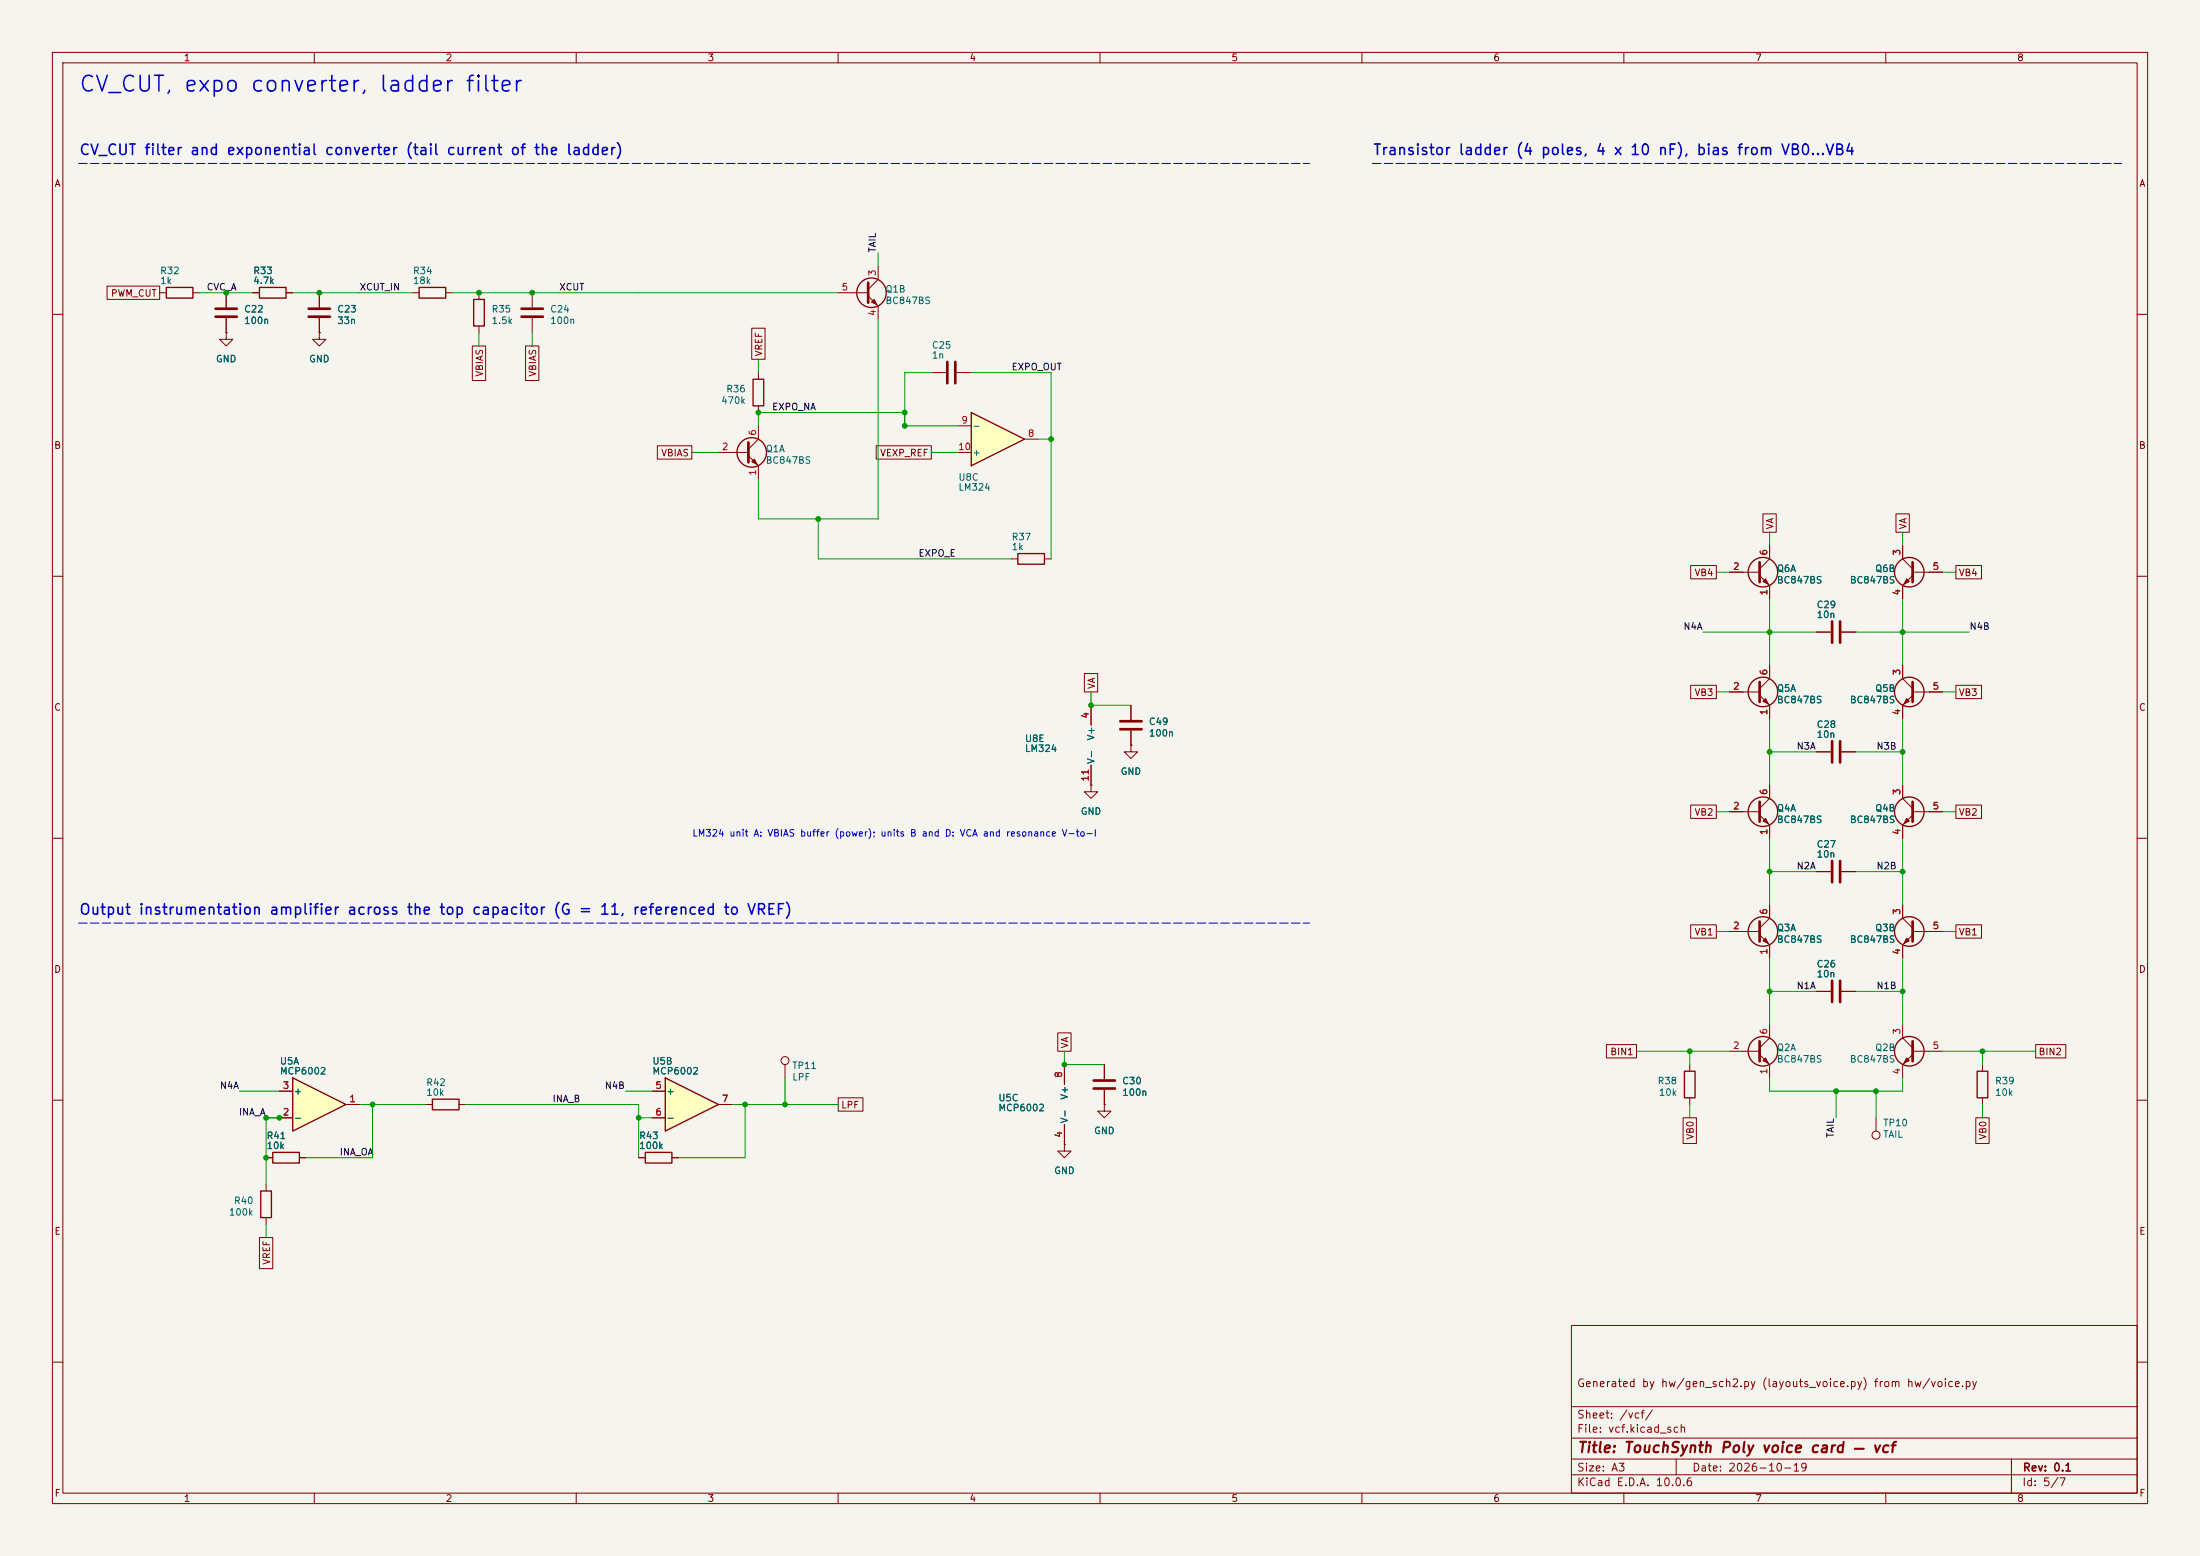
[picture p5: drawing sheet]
<svg xmlns="http://www.w3.org/2000/svg" width="420mm" height="297mm" viewBox="0 0 420 297" stroke-linecap="round" stroke-linejoin="round" font-family="sans-serif">
<path d="M0 0h420v297h-420z" fill="#f5f4ef" stroke="#f5f4ef" stroke-width=".19"/>
<g fill="none" stroke="#840000" stroke-width=".19">
<path d="M10 10h400v277h-400zM12 12h396v273h-396zM60 10v2M110 10v2M160 10v2M210 10v2M260 10v2M310 10v2M360 10v2M43.2 55.9v2.8M160 55.9h5.7M165.7 56.5l1.9 1.9v2.6"/>
<path d="M167.6 50.8v2.5l-1.9 1.9M10 60h2M43.2 63.5v1.3h1.2l-1.2 1.2-1.3-1.2h1.3M43.2 63.5h.1M43.2 60.7v2.8M61 63.5v1.3h1.2l-1.2 1.2-1.3-1.2h1.3M61 63.5h.1M177.8 71.1h2.8M182.6 71.1h2.8M408 60h2M10 110h2M193 106.7h1.3"/>
<path d="M199.4 106.7h1.3M330.2 109.2h5.7M335.9 109.9l1.9 1.9v2.5M337.8 104.1v2.6l-1.9 1.9M363.2 104.1v2.6l1.9 1.9M365.1 109.9l-1.9 1.9v2.5M365.1 109.2h5.7M408 110h2M208.3 134.6v3.8M330.2 132.1h5.7M335.9 132.7l1.9 1.9v2.6M337.8 127v2.5l-1.9 1.9"/>
<path d="M346.7 120.7h2.8M351.5 120.7h2.8M363.2 127v2.5l1.9 1.9M365.1 132.1h5.7M365.1 132.7l-1.9 1.9v2.6M10 160h2M208.3 149.9v1.2h1.2l-1.2 1.3-1.3-1.3h1.3M208.3 149.9h.1M208.3 146.1v3.8M215.9 142.2v1.3h1.3l-1.3 1.3-1.3-1.3h1.3M215.9 142.2h.1M408 160h2"/>
<path d="M330.2 177.8h5.7M335.9 178.4l1.9 1.9v2.6M337.8 172.7v2.6l-1.9 1.9M337.8 195.6v2.5l-1.9 1.9M346.7 189.2h2.8M351.5 189.2h2.8M10 210h2M149.9 203.2v2.5M330.2 200.7h5.7M335.9 201.3l1.9 1.9v2.5M378.5 203.2v1.3M378.5 209.6v1.2"/>
<path d="M408 210h2M50.8 221h1.3M50.8 226.1v1.2M50.8 232.4v1.3M57.1 221h1.3M121.9 221h1.3M128.3 221h1.2M300 253h108v32h-108zM10 260h2M300 278.5h108M300 274.5h108M300 268.5h108"/>
<path d="M320 278.5v3M384 278.5v6.5M408 260h2M60 285v2M110 285v2M160 285v2M210 285v2M260 285v2M300 281.5h108M310 285v2M360 285v2"/>
<circle cx="149.9" cy="202.4" r=".76"/>
</g>
<g fill="none" stroke="#840000" stroke-width=".51">
<path d="M41.1 58.9h4.1M165.7 54v3.8M41.1 60.5h4.1M180.8 69.1v4.1M182.4 69.1v4.1M335.9 107.3v3.8M349.8 118.6v4.1M351.3 118.6v4.1M365.1 107.3v3.8M335.9 130.2v3.8M365.1 130.2v3.8M335.9 175.9v3.8"/>
<path d="M335.9 198.8v3.8M349.8 187.2v4.1M351.3 187.2v4.1"/>
</g>
<g fill="none" stroke="#840000" stroke-width=".25">
<path d="M194.3 105.7h5.1v2h-5.1zM52.1 220h5v2h-5zM123.2 220h5.1v2h-5.1zM377.4 204.5h2.1v5.1h-2.1zM49.8 227.3h2v5.1h-2z"/>
<circle cx="166.4" cy="55.9" r="2.82"/>
<circle cx="336.5" cy="109.2" r="2.82"/>
<circle cx="364.5" cy="109.2" r="2.82"/>
<circle cx="336.5" cy="132.1" r="2.82"/>
<circle cx="364.5" cy="132.1" r="2.82"/>
<circle cx="336.5" cy="177.8" r="2.82"/>
<circle cx="336.5" cy="200.7" r="2.82"/>
</g>
<g fill="#840000" stroke="#840000" stroke-width=".19">
<path d="M336.5 179.6l.6-.5 .5 1z"/>
<path d="M166.4 57.7l.5-.5 .5 1z"/>
<path d="M336.5 202.4l.6-.5 .5 1z"/>
<path d="M336.5 133.9l.6-.5 .5 1z"/>
<path d="M364 133.4l.5 .5-1 .5z"/>
<path d="M364 110.5l.5 .5-1 .5z"/>
<path d="M336.5 111l.6-.5 .5 1z"/>
</g>
<path d="M55.9 205.7l10.1 5.1-10.1 5.1z" fill="#ffffc2"/>
<path d="M31.7 54.9h5.1v2h-5.1zM49.5 54.9h5.1v2h-5.1zM80 54.9h5.1v2h-5.1zM90.4 57.2h2.1v5h-2.1zM55.9 205.7l10.1 5.1-10.1 5.1zM82.5 209.8h5.1v2h-5.1z" fill="none" stroke="#840000" stroke-width=".25"/>
<g fill="none" stroke="#840000" stroke-width=".19">
<path d="M30.5 55.9h1.2M36.8 55.9h1.3M48.3 55.9h1.2M54.6 55.9h1.3M61 55.9v2.8M78.7 55.9h1.3M85.1 55.9h1.3M91.4 55.9v1.3M101.6 55.9v2.8M61 60.7v2.8M91.4 62.2v1.3M101.6 60.7v2.8"/>
<path d="M53.3 213.4h2.6M53.3 208.3h2.6M66 210.8h2.6M81.3 210.8h1.2M87.6 210.8h1.3M358.1 213.4v2.5"/>
<circle cx="358.1" cy="216.7" r=".76"/>
</g>
<path d="M58.9 58.9h4.1M99.6 58.9h4M58.9 60.5h4.1M99.6 60.5h4" fill="none" stroke="#840000" stroke-width=".51"/>
<path d="M127 205.7l10.2 5.1-10.2 5.1z" fill="#ffffc2"/>
<g fill="none" stroke="#840000" stroke-width=".25">
<path d="M143.8 72.4h2v5.1h-2zM127 205.7l10.2 5.1-10.2 5.1z"/>
<circle cx="143.5" cy="86.4" r="2.82"/>
<circle cx="336.5" cy="154.9" r="2.82"/>
<circle cx="364.5" cy="154.9" r="2.82"/>
<circle cx="364.5" cy="200.7" r="2.82"/>
</g>
<g fill="none" stroke="#840000" stroke-width=".19">
<path d="M144.8 71.1v1.3M144.8 77.5v1.2M137.2 86.4h5.7M142.9 87l1.9 1.9v2.5M144.8 81.3v2.5l-1.9 1.9M330.2 154.9h5.7M335.9 155.6l1.9 1.9v2.5M337.8 149.9v2.5l-1.9 1.9M346.7 143.5h2.8M351.5 143.5h2.8M363.2 149.9v2.5l1.9 1.9M365.1 155.6l-1.9 1.9v2.5"/>
<path d="M365.1 154.9h5.7M363.2 195.6v2.5l1.9 1.9M124.5 208.3h2.5M124.5 213.4h2.5M137.2 210.8h2.5M365.1 200.7h5.7M365.1 201.3l-1.9 1.9v2.5"/>
</g>
<path d="M142.9 84.5v3.8M335.9 153v3.8M349.8 141.5v4M351.3 141.5v4M365.1 153v3.8M365.1 198.8v3.8" fill="none" stroke="#840000" stroke-width=".51"/>
<g fill="#840000" stroke="#840000" stroke-width=".19">
<path d="M364 201.9l.5 .5-1 .5z"/>
<path d="M364 156.2l.5 .5-1 .5z"/>
<path d="M336.5 156.7l.6-.5 .5 1z"/>
<path d="M144 87.6l.5 1-1-.5z"/>
</g>
<path d="M185.4 78.7l10.2 5.1-10.2 5.1z" fill="#ffffc2"/>
<g fill="none" stroke="#840000" stroke-width=".25">
<path d="M185.4 78.7l10.2 5.1-10.2 5.1zM321.6 204.5h2v5.1h-2z"/>
<circle cx="364.5" cy="177.8" r="2.82"/>
</g>
<g fill="none" stroke="#840000" stroke-width=".19">
<path d="M20.4 54.6h10.1v2.6h-10.1zM43.2 55.9v2.8M48.3 55.9h1.2M54.6 55.9h1.3M61 55.9v2.8M43.2 63.5h.1M43.2 60.7v2.8M61 63.5h.1M61 60.7v2.8M90.2 66h2.5v6.6h-2.5zM100.3 66h2.6v6.6h-2.6zM143.5 62.6h2.6v6h-2.6z"/>
<path d="M125.5 85.1h6.6v2.5h-6.6zM167.3 85.1h10.5v2.5h-10.5zM182.9 81.3h2.5M182.9 86.4h2.5M195.6 83.8h2.5M336.5 98.1h2.6v3.5h-2.6zM361.9 98.1h2.6v3.5h-2.6zM322.8 107.9h4.9v2.6h-4.9zM330.2 109.2h2.5M337.8 104.1v2.6M337.8 111.8v2.5M363.2 104.1v2.6"/>
<path d="M363.2 111.8v2.5M368.3 109.2h2.5M373.4 107.9h4.9v2.6h-4.9zM207 128.6h2.6v3.5h-2.6zM208.3 134.6v3.8M215.9 134.6v2.8M215.9 139.4v2.8M322.8 130.8h4.9v2.6h-4.9zM330.2 132.1h2.5M337.8 127v2.5M337.8 134.6v2.6M346.7 120.7h2.8"/>
<path d="M351.5 120.7h2.8M363.2 127v2.5M363.2 134.6v2.6M368.3 132.1h2.5M373.4 130.8h4.9v2.6h-4.9zM208.3 149.9h.1M208.3 146.1v3.8M215.9 142.2h.1M322.8 153.7h4.9v2.5h-4.9zM330.2 154.9h2.5M337.8 149.9v2.5M337.8 157.5v2.5"/>
<path d="M346.7 143.5h2.8M351.5 143.5h2.8M363.2 149.9v2.5M363.2 157.5v2.5M368.3 154.9h2.5M373.4 153.7h4.9v2.5h-4.9zM322.8 176.5h4.9v2.6h-4.9zM330.2 177.8h2.5M337.8 172.7v2.6M346.7 166.4h2.8M351.5 166.4h2.8M363.2 172.7v2.6l1.9 1.9"/>
<path d="M365.1 177.8h5.7M365.1 178.4l-1.9 1.9v2.6M373.4 176.5h4.9v2.6h-4.9zM201.9 197.1h2.6v3.6h-2.6zM306.7 199.4h5.7v2.5h-5.7zM337.8 180.3v2.6M346.7 189.2h2.8M351.5 189.2h2.8M388.6 199.4h5.8v2.5h-5.8zM53.3 213.4h2.6M53.3 208.3h2.6M66 210.8h2.6"/>
<path d="M124.5 213.4h2.5M124.5 208.3h2.5M137.2 210.8h2.5M160 209.5h4.7v2.6h-4.7zM203.2 218.4v1.3h1.3l-1.3 1.3-1.3-1.3h1.3M203.2 218.4h.1M203.2 203.2v3.8M203.2 214.6v3.8M210.8 210.8v1.3h1.3l-1.3 1.3-1.3-1.3h1.3M210.8 210.8h.1M210.8 203.2v2.8M210.8 208v2.8"/>
<path d="M321.3 213.4h2.6v4.9h-2.6zM322.6 203.2v1.3M322.6 209.6v1.2M377.2 213.4h2.5v4.9h-2.5zM49.5 236.2h2.6v6h-2.6zM50.8 221h1.3M57.1 221h1.3M121.9 221h1.3M128.3 221h1.2"/>
</g>
<path d="M213.9 137.7h4M213.9 139.2h4M349.8 164.3v4.1M351.3 164.3v4.1M365.1 175.9v3.8M208.8 206.2h4.1M208.8 207.8h4.1" fill="none" stroke="#840000" stroke-width=".51"/>
<path d="M364 179.1l.5 .5-1 .5z" fill="#840000" stroke="#840000" stroke-width=".19"/>
<path d="M15 31.2h235M262 31.2h143M15 176.2h235" fill="none" stroke="#0000c2" stroke-width=".19" stroke-dasharray="1.6 .6"/>
<g fill="none" stroke="#009600" stroke-width=".19">
<path d="M38.1 55.9h10.2M55.9 55.9h22.8M86.4 55.9h73.6M167.6 48.3v2.5M91.4 63.5v2.5M101.6 63.5v2.5M144.8 68.6v2.5M167.6 61v38.1h-22.8v-7.7M172.7 78.7h-27.9v2.6M177.8 71.1h-5.1v10.2h10.2M185.4 71.1h15.3v35.6M132.1 86.4h5.1"/>
<path d="M156.2 99.1v7.6h36.8M177.8 86.4h5.1M198.1 83.8h2.6M327.7 109.2h2.5M337.8 101.6v2.5M337.8 114.3v12.7M363.2 101.6v2.5M363.2 114.3v12.7M370.8 109.2h2.6M208.3 132.1v2.5h7.6M325.1 120.7h21.6M327.7 132.1h2.5"/>
<path d="M337.8 137.2v12.7M354.3 120.7h21.6M363.2 137.2v12.7M370.8 132.1h2.6M327.7 154.9h2.5M337.8 143.5h8.9M354.3 143.5h8.9M370.8 154.9h2.6M327.7 177.8h2.5M337.8 160v12.7M337.8 166.4h8.9M354.3 166.4h8.9"/>
<path d="M363.2 160v12.7M370.8 177.8h2.6M337.8 189.2h8.9M337.8 182.9v12.7M354.3 189.2h8.9M363.2 182.9v12.7M45.7 208.3h7.6M53.3 213.4h-2.5v12.7M68.6 210.8h12.7M71.1 210.8v10.2h-12.7M88.9 210.8h33v10.2M119.4 208.3h5.1"/>
<path d="M121.9 213.4h2.6M139.7 210.8h20.3M142.2 210.8v10.2h-12.7M149.9 205.7v5.1M203.2 200.7v2.5h7.6M312.4 200.7h17.8M322.6 200.7v2.5M322.6 210.8v2.6M337.8 205.7v2.6h25.4v-2.6M350.5 208.3v5.1M358.1 208.3v5.1M370.8 200.7h17.8"/>
<path d="M378.5 200.7v2.5M378.5 210.8v2.6M50.8 233.7v2.5"/>
</g>
<g fill="#009600" stroke="#009600" stroke-width=".19">
<circle cx="43.2" cy="55.9" r=".46"/>
<circle cx="61" cy="55.9" r=".46"/>
<circle cx="50.8" cy="213.4" r=".46"/>
<circle cx="101.6" cy="55.9" r=".46"/>
<circle cx="200.7" cy="83.8" r=".46"/>
<circle cx="208.3" cy="134.6" r=".46"/>
<circle cx="203.2" cy="203.2" r=".46"/>
<circle cx="337.8" cy="189.2" r=".46"/>
<circle cx="358.1" cy="208.3" r=".46"/>
<circle cx="378.5" cy="200.7" r=".46"/>
<circle cx="363.2" cy="189.2" r=".46"/>
<circle cx="322.6" cy="200.7" r=".46"/>
<circle cx="350.5" cy="208.3" r=".46"/>
<circle cx="144.8" cy="78.7" r=".46"/>
<circle cx="172.7" cy="78.7" r=".46"/>
<circle cx="172.7" cy="81.3" r=".46"/>
<circle cx="91.4" cy="55.9" r=".46"/>
<circle cx="156.2" cy="99.1" r=".46"/>
<circle cx="363.2" cy="120.7" r=".46"/>
<circle cx="337.8" cy="120.7" r=".46"/>
<circle cx="53.3" cy="213.4" r=".46"/>
<circle cx="50.8" cy="221" r=".46"/>
<circle cx="142.2" cy="210.8" r=".46"/>
<circle cx="121.9" cy="213.4" r=".46"/>
<circle cx="149.9" cy="210.8" r=".46"/>
<circle cx="71.1" cy="210.8" r=".46"/>
<circle cx="363.2" cy="166.4" r=".46"/>
<circle cx="363.2" cy="143.5" r=".46"/>
<circle cx="337.8" cy="143.5" r=".46"/>
<circle cx="337.8" cy="166.4" r=".46"/>
</g>
<text font-size="3" fill="#0000c2" x="14.9" y="18.3">CV_CUT, expo converter, ladder filter</text>
<g font-size="2" fill="#0000c2">
<text x="15" y="30.1">CV_CUT filter and exponential converter (tail current of the ladder)</text>
<text x="262" y="30.1">Transistor ladder (4 poles, 4 x 10 nF), bias from VB0...VB4</text>
<text x="15" y="175.1">Output instrumentation amplifier across the top capacitor (G = 11, referenced to VREF)</text>
</g>
<text font-size="2" fill="#840000" x="301" y="277.8">Title: TouchSynth Poly voice card — vcf</text>
<g font-size="1.5" fill="#840000">
<text x="300.9" y="265.1">Generated by hw/gen_sch2.py (layouts_voice.py) from hw/voice.py</text>
<text x="300.9" y="273.8">File: vcf.kicad_sch</text>
<text x="300.9" y="271.1">Sheet: /vcf/</text>
<text x="300.9" y="281.2">Size: A3</text>
<text x="322.9" y="281.2">Date: 2026-10-19</text>
<text x="386" y="281.2">Rev: 0.1</text>
<text x="300.9" y="284">KiCad E.D.A. 10.0.6</text>
<text x="385.9" y="284">Id: 5/7</text>
</g>
<g font-size="1.3" fill="#840000">
<text x="35" y="12">1</text>
<text x="85" y="12">2</text>
<text x="135" y="12">3</text>
<text x="185" y="12">4</text>
<text x="235" y="12">5</text>
<text x="285" y="12">6</text>
<text x="335" y="12">7</text>
<text x="385" y="12">8</text>
<text x="10.3" y="36">A</text>
<text x="408.3" y="36">A</text>
<text x="21.1" y="56.9">PWM_CUT</text>
<text x="145.8" y="68.1" transform="rotate(-90 145.8 68.1)">VREF</text>
<text x="92.5" y="72" transform="rotate(-90 92.5 72)">VBIAS</text>
<text x="102.7" y="72" transform="rotate(-90 102.7 72)">VBIAS</text>
<text x="10.2" y="86">B</text>
<text x="126.1" y="87.4">VBIAS</text>
<text x="167.9" y="87.4">VEXP_REF</text>
<text x="408.2" y="86">B</text>
<text x="338.9" y="101.2" transform="rotate(-90 338.9 101.2)">VA</text>
<text x="364.3" y="101.2" transform="rotate(-90 364.3 101.2)">VA</text>
<text x="323.4" y="110.3">VB4</text>
<text x="373.8" y="110.3">VB4</text>
<text x="209.3" y="131.6" transform="rotate(-90 209.3 131.6)">VA</text>
<text x="10.2" y="136">C</text>
<text x="323.4" y="133.1">VB3</text>
<text x="373.8" y="133.1">VB3</text>
<text x="408.2" y="136">C</text>
<text x="323.4" y="156">VB2</text>
<text x="373.8" y="156">VB2</text>
<text x="323.4" y="178.9">VB1</text>
<text x="373.8" y="178.9">VB1</text>
<text x="10.2" y="186">D</text>
<text x="408.2" y="186">D</text>
<text x="204.3" y="200.2" transform="rotate(-90 204.3 200.2)">VA</text>
<text x="307.3" y="201.7">BIN1</text>
<text x="389.1" y="201.7">BIN2</text>
<text x="160.5" y="211.9">LPF</text>
<text x="323.6" y="217.6" transform="rotate(-90 323.6 217.6)">VB0</text>
<text x="379.5" y="217.6" transform="rotate(-90 379.5 217.6)">VB0</text>
<text x="10.3" y="236">E</text>
<text x="408.3" y="236">E</text>
<text x="51.9" y="241.5" transform="rotate(-90 51.9 241.5)">VREF</text>
<text x="10.3" y="286">F</text>
<text x="35" y="287">1</text>
<text x="85" y="287">2</text>
<text x="135" y="287">3</text>
<text x="185" y="287">4</text>
<text x="235" y="287">5</text>
<text x="285" y="287">6</text>
<text x="335" y="287">7</text>
<text x="385" y="287">8</text>
<text x="408.3" y="286">F</text>
</g>
<g font-size="1.3" fill="#006464">
<text x="30.5" y="52.6">R32</text>
<text x="48.2" y="52.6">R33</text>
<text x="78.7" y="52.6">R34</text>
<text x="30.5" y="54.5">1k</text>
<text x="46.5" y="60">C22</text>
<text x="48.2" y="54.5">4.7k</text>
<text x="64.3" y="60">C23</text>
<text x="78.7" y="54.5">18k</text>
<text x="93.7" y="60">R35</text>
<text x="104.9" y="60">C24</text>
<text x="168.9" y="56.1">Q1B</text>
<text x="168.9" y="58.3">BC847BS</text>
<text x="46.5" y="62.2">100n</text>
<text x="64.3" y="62.2">33n</text>
<text x="93.7" y="62.2">1.5k</text>
<text x="104.9" y="62.2">100n</text>
<text x="41.1" y="69.5">GND</text>
<text x="58.9" y="69.5">GND</text>
<text x="177.8" y="66.9">C25</text>
<text x="177.8" y="68.8">1n</text>
<text x="137.6" y="77.4">470k</text>
<text x="138.5" y="75.2">R36</text>
<text x="185.5" y="82.2">-</text>
<text x="146.1" y="86.6">Q1A</text>
<text x="146.1" y="88.8">BC847BS</text>
<text x="185.5" y="87.3">+</text>
<text x="182.9" y="92.1">U8C</text>
<text x="182.9" y="94">LM324</text>
<text x="193" y="103.4">R37</text>
<text x="193" y="105.3">1k</text>
<text x="339.1" y="109.5">Q6A</text>
<text x="339.1" y="111.7">BC847BS</text>
<text x="353" y="111.7">BC847BS</text>
<text x="357.9" y="109.5">Q6B</text>
<text x="346.7" y="116.4">C29</text>
<text x="346.7" y="118.3">10n</text>
<text x="339.1" y="132.3">Q5A</text>
<text x="339.1" y="134.5">BC847BS</text>
<text x="353" y="134.5">BC847BS</text>
<text x="357.9" y="132.3">Q5B</text>
<text x="195.6" y="141.9">U8E</text>
<text x="195.6" y="143.8">LM324</text>
<text x="209.2" y="141.4" transform="rotate(-90 209.2 141.4)">V+</text>
<text x="219.2" y="138.7">C49</text>
<text x="219.2" y="140.9">100n</text>
<text x="346.7" y="139.2">C28</text>
<text x="346.7" y="141.1">10n</text>
<text x="209.2" y="145.9" transform="rotate(-90 209.2 145.9)">V-</text>
<text x="213.8" y="148.2">GND</text>
<text x="206.2" y="155.8">GND</text>
<text x="339.1" y="155.2">Q4A</text>
<text x="357.9" y="155.2">Q4B</text>
<text x="339.1" y="157.4">BC847BS</text>
<text x="353" y="157.4">BC847BS</text>
<text x="346.7" y="162.1">C27</text>
<text x="346.7" y="164">10n</text>
<text x="339.1" y="178.1">Q3A</text>
<text x="357.9" y="178.1">Q3B</text>
<text x="339.1" y="180.3">BC847BS</text>
<text x="346.7" y="185">C26</text>
<text x="353" y="180.3">BC847BS</text>
<text x="346.7" y="186.9">10n</text>
<text x="53.3" y="203.5">U5A</text>
<text x="124.4" y="203.5">U5B</text>
<text x="339.1" y="200.9">Q2A</text>
<text x="339.1" y="203.1">BC847BS</text>
<text x="353" y="203.1">BC847BS</text>
<text x="357.9" y="200.9">Q2B</text>
<text x="53.3" y="205.4">MCP6002</text>
<text x="56" y="209.2">+</text>
<text x="81.3" y="207.6">R42</text>
<text x="81.3" y="209.5">10k</text>
<text x="124.4" y="205.4">MCP6002</text>
<text x="127.1" y="209.2">+</text>
<text x="151.1" y="204.4">TP11</text>
<text x="151.1" y="206.6">LPF</text>
<text x="214.1" y="207.3">C30</text>
<text x="214.1" y="209.5">100n</text>
<text x="316.3" y="207.3">R38</text>
<text x="316.6" y="209.5">10k</text>
<text x="380.8" y="207.3">R39</text>
<text x="380.8" y="209.5">10k</text>
<text x="56" y="214.3">-</text>
<text x="127.1" y="214.3">-</text>
<text x="190.5" y="210.5">U5C</text>
<text x="190.5" y="212.4">MCP6002</text>
<text x="204.2" y="214.5" transform="rotate(-90 204.2 214.5)">V-</text>
<text x="204.2" y="210" transform="rotate(-90 204.2 210)">V+</text>
<text x="359.4" y="215.3">TP10</text>
<text x="50.8" y="217.7">R41</text>
<text x="50.8" y="219.6">10k</text>
<text x="121.9" y="217.7">R43</text>
<text x="121.9" y="219.6">100k</text>
<text x="208.8" y="216.8">GND</text>
<text x="359.4" y="217.5">TAIL</text>
<text x="201.1" y="224.4">GND</text>
<text x="43.6" y="232.3">100k</text>
<text x="44.6" y="230.1">R40</text>
</g>
<g font-size="1.3" fill="#a90000">
<text x="167.5" y="52.8" transform="rotate(-90 167.5 52.8)">3</text>
<text x="160.6" y="55.7">5</text>
<text x="167.5" y="60.4" transform="rotate(-90 167.5 60.4)">4</text>
<text x="144.6" y="83.3" transform="rotate(-90 144.6 83.3)">6</text>
<text x="183.4" y="81.1">9</text>
<text x="196.1" y="83.7">8</text>
<text x="137.7" y="86.2">2</text>
<text x="182.8" y="86.2">10</text>
<text x="144.6" y="90.9" transform="rotate(-90 144.6 90.9)">1</text>
<text x="337.7" y="106.1" transform="rotate(-90 337.7 106.1)">6</text>
<text x="363.1" y="106.1" transform="rotate(-90 363.1 106.1)">3</text>
<text x="330.7" y="109.1">2</text>
<text x="337.7" y="113.8" transform="rotate(-90 337.7 113.8)">1</text>
<text x="363.1" y="113.8" transform="rotate(-90 363.1 113.8)">4</text>
<text x="368.8" y="109.1">5</text>
<text x="330.7" y="131.9">2</text>
<text x="337.7" y="129" transform="rotate(-90 337.7 129)">6</text>
<text x="363.1" y="129" transform="rotate(-90 363.1 129)">3</text>
<text x="368.8" y="131.9">5</text>
<text x="208.1" y="137.3" transform="rotate(-90 208.1 137.3)">4</text>
<text x="337.7" y="136.6" transform="rotate(-90 337.7 136.6)">1</text>
<text x="363.1" y="136.6" transform="rotate(-90 363.1 136.6)">4</text>
<text x="208.1" y="149.3" transform="rotate(-90 208.1 149.3)">11</text>
<text x="330.7" y="154.8">2</text>
<text x="337.7" y="151.9" transform="rotate(-90 337.7 151.9)">6</text>
<text x="363.1" y="151.9" transform="rotate(-90 363.1 151.9)">3</text>
<text x="368.8" y="154.8">5</text>
<text x="337.7" y="159.5" transform="rotate(-90 337.7 159.5)">1</text>
<text x="363.1" y="159.5" transform="rotate(-90 363.1 159.5)">4</text>
<text x="330.7" y="177.7">2</text>
<text x="337.7" y="174.7" transform="rotate(-90 337.7 174.7)">6</text>
<text x="363.1" y="174.7" transform="rotate(-90 363.1 174.7)">3</text>
<text x="368.8" y="177.7">5</text>
<text x="337.7" y="182.3" transform="rotate(-90 337.7 182.3)">1</text>
<text x="363.1" y="182.3" transform="rotate(-90 363.1 182.3)">4</text>
<text x="337.7" y="197.6" transform="rotate(-90 337.7 197.6)">6</text>
<text x="363.1" y="197.6" transform="rotate(-90 363.1 197.6)">3</text>
<text x="330.7" y="200.5">2</text>
<text x="368.8" y="200.5">5</text>
<text x="53.9" y="208.1">3</text>
<text x="125" y="208.1">5</text>
<text x="203.1" y="205.8" transform="rotate(-90 203.1 205.8)">8</text>
<text x="337.7" y="205.2" transform="rotate(-90 337.7 205.2)">1</text>
<text x="363.1" y="205.2" transform="rotate(-90 363.1 205.2)">4</text>
<text x="53.9" y="213.2">2</text>
<text x="66.6" y="210.7">1</text>
<text x="125" y="213.2">6</text>
<text x="137.7" y="210.7">7</text>
<text x="203.1" y="217.3" transform="rotate(-90 203.1 217.3)">4</text>
</g>
<g font-size="1.3" fill="#0f0f0f">
<text x="167.5" y="48.3" transform="rotate(-90 167.5 48.3)">TAIL</text>
<text x="39.3" y="55.8">CVC_A</text>
<text x="68.6" y="55.8">XCUT_IN</text>
<text x="106.7" y="55.8">XCUT</text>
<text x="193" y="71">EXPO_OUT</text>
<text x="147.3" y="78.6">EXPO_NA</text>
<text x="175.2" y="106.6">EXPO_E</text>
<text x="321.3" y="120.5">N4A</text>
<text x="375.9" y="120.5">N4B</text>
<text x="342.9" y="143.4">N3A</text>
<text x="358.1" y="143.4">N3B</text>
<text x="342.9" y="166.2">N2A</text>
<text x="358.1" y="166.2">N2B</text>
<text x="342.9" y="189.1">N1A</text>
<text x="358.1" y="189.1">N1B</text>
<text x="41.9" y="208.2">N4A</text>
<text x="115.3" y="208.2">N4B</text>
<text x="45.5" y="213.2">INA_A</text>
<text x="105.4" y="210.7">INA_B</text>
<text x="64.7" y="220.9">INA_OA</text>
<text x="350.4" y="217.3" transform="rotate(-90 350.4 217.3)">TAIL</text>
</g>
<text font-size="1.3" fill="#0000c2" x="132.1" y="160">LM324 unit A: VBIAS buffer (power); units B and D: VCA and resonance V-to-I</text>
</svg>
